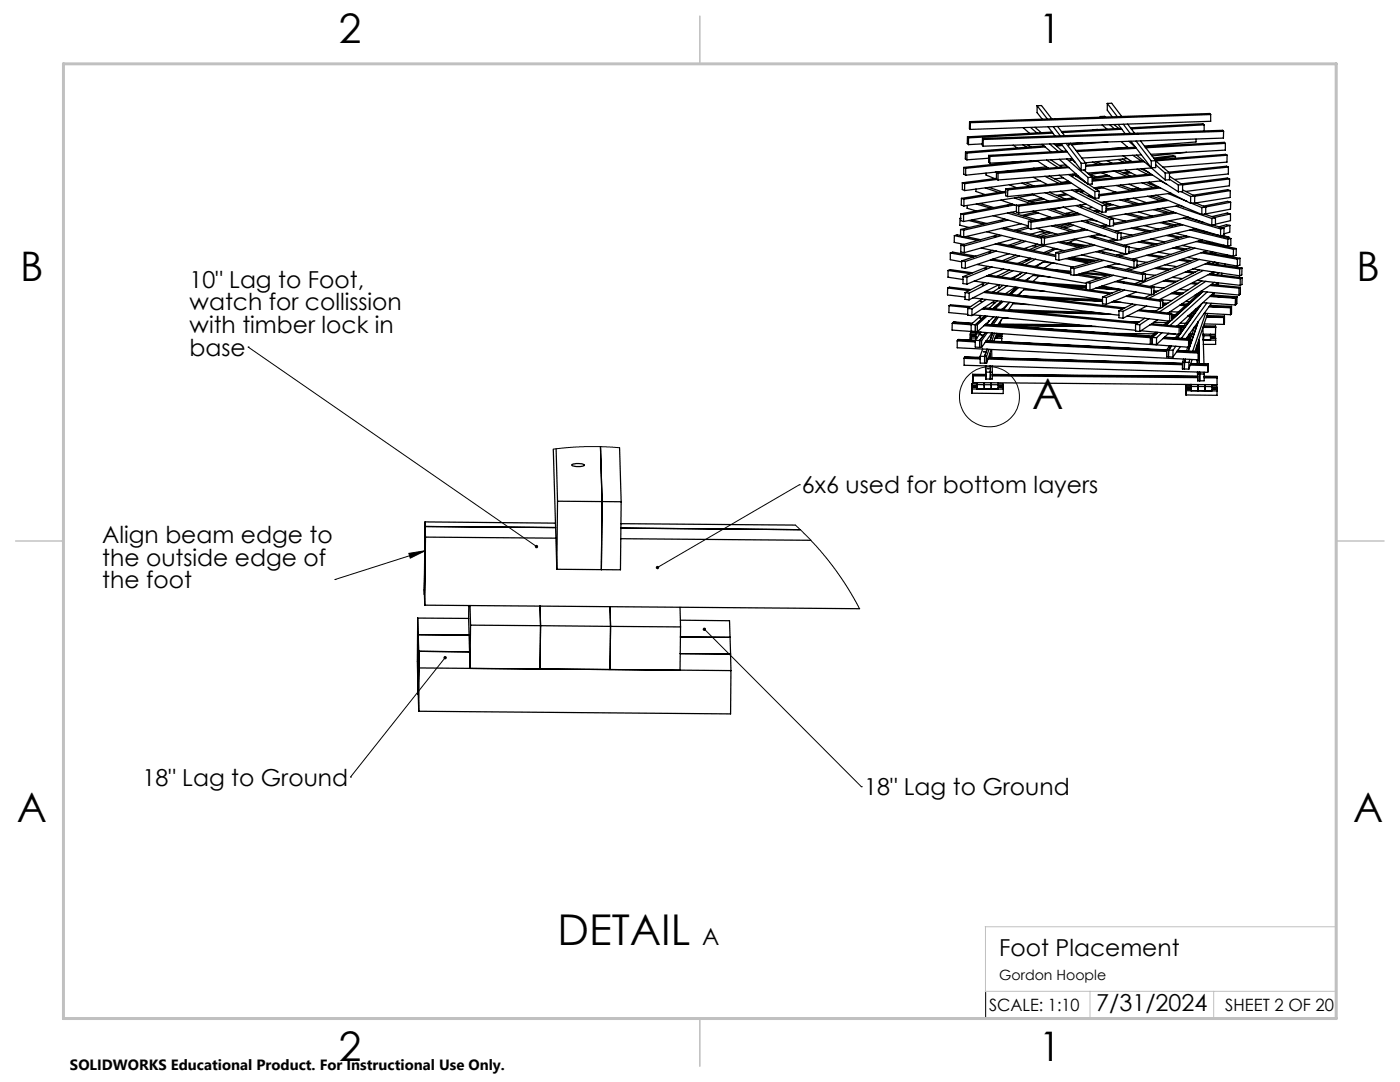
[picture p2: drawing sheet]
<svg xmlns="http://www.w3.org/2000/svg" width="279mm" height="216mm" viewBox="0 0 279 216" stroke-linecap="round" stroke-linejoin="round" font-family="sans-serif">
<g fill="none" stroke="#000" stroke-width=".25">
<path d="M191.9 39.6l.5 .2M191.9 39.6l-.1 1.3 .6 .2M192.1 36.5l.4 .2M192.1 36.5v1.3l.4 .2M192.3 33.4l.4 .2M192.3 33.4v1.3l.4 .3M192.4 39.8v1.3M192.5 36.7v1.3M192.7 30.3l.3 .3M192.7 30.3v1.4l.3 .2M192.7 33.6v1.4M193 30.6v1.3"/>
<path d="M193.1 27.3l.2 .2M193.1 27.3l-.1 1.3 .3 .3M193.3 27.5v1.4M193.5 24.3l.1 .2M193.5 24.3v1.3l.1 .2M193.6 24.5v1.3M194.8 37.7v.5l1.7 .6M196 28.7l-2.7 .2M196.1 27.6l.1 .2M196.1 27.6l-.1 1.4 .2 .2M196.2 27.8v1.4M196.6 37.5l2.6 .9"/>
<path d="M196.8 34.5v.4l1.7 .7M197.3 31l.3 .2M197.3 31v1.3l.2 .3M197.3 31.6l-4.3 .3M197.4 37.4l2.6 .9M197.6 31.2l-.1 1.4M198.6 34.3l.3 .1M198.9 34.4l.3 .2M198.9 34.4v1.3l.3 .2M198.9 35.6l-6.8 .9M199 35.8l-6.5 .9M199.2 34.6v1.3"/>
<path d="M199.5 34.3h.1M199.7 39.9l3.1 1.1M200.4 32.4l.3 .2M200.7 37.7l.4 .2M200.7 37.7v1.4l.4 .1M200.7 38.4l-8.3 1.4M200.7 38.2l-8.8 1.4M201.1 37.9v1.3M201.4 36.9l1.5 .6M202.2 29l.8 .5M202.5 39.5l3.1 1.1M202.8 32.3h.1"/>
<path d="M203.2 39.4l3.2 1.1M203.3 33.9l.2 .1M203.7 32.2h.1M203.9 32.2l-11.6 1.2M203.9 36.5l1.6 .7M204.2 28.9l.7 .5M204.2 25.5l1.3 1.1M204.7 36.4l1.6 .7M205.1 28.9l.6 .4M205.5 33.7l.3 .1M205.7 25.4l1.2 1.1M206 38.7l3.3 1.4"/>
<path d="M206.2 35.4l2.9 1.4M206.3 33.5l.4 .3M206.3 38.9l-13.9 2.2M206.6 25.4l1.2 1.1M206.9 32l2.3 1.5M207 21.1l2 2.6M207 21.1h.9l2 2.6M207 21.1v1.4l1 1.3M207 32.1l-14.3 1.5M207.2 29.3h.3zM207.6 36.1l-15.1 1.9M207.9 39.5l-2.7 .6"/>
<path d="M208 28.8l1.7 1.5M208.4 29.1l-15.7 1.2M208.4 39.8l-2.7 .5M208.5 35.2l2.8 1.4M208.6 29.3l-15.6 1.3M208.6 38.5l3.2 1.3M208.8 33.3l-16.1 1.7M208.8 26.5h.3zM208.8 31.9l2.3 1.5M209.2 25.3l1.3 1.8M209.4 35.1l2.7 1.4M209.5 28.7l1.7 1.5"/>
<path d="M209.7 38.3l-.3 .1 3.2 1.3M209.7 31.9l2.2 1.4M210 26.4l-16.9 .9M210.1 26.6l-16.8 .9M210.2 25.3l1.4 1.8M210.4 28.7l1.7 1.5M210.4 23.8h.3zM211.1 25.2l1.3 1.9M211.4 35l7.1 4.6M211.4 31.8l5.7 5M211.7 38.1l8.3 4.3M211.7 28.6l4.1 5.3"/>
<path d="M211.9 28.8l-1.3 .1M212 29l-1.1 .1M212.2 35.5l-1.7 .2M212.7 38.7l-1.8 .3M212.7 32.9l-1.2 .1M212.8 28.6l3 4M212.9 30.1l-15.6 .9M212.9 31.7l4.2 3.7M213 27.1l.3 .1zM213 30.3l-15.4 .9M213 38.8l-1.7 .4M213.1 33.3l-14.2 1.1"/>
<path d="M213.3 28.9h.2zM213.3 34.8l5.2 3.4M213.3 36.2l-1.5 .2M213.3 33.4l-14.1 1.2M213.5 31.9l.3 .1zM213.5 36.4l-12.8 1.3M213.6 28.6l3.1 4M213.7 31.7l.9 .7M213.9 36.6l-12.8 1.3M213.9 37.9l6.1 3.1M213.9 35l.3 .1zM214 31.6l-16.5 1"/>
<path d="M214.1 34.7l2.8 1.8M214.3 39.5l-11.5 1.5M214.7 39.7l-11.4 1.4M214.7 38.2l.3-.1zM214.7 37.9l6.1 3M214.7 34.7l-15.5 1.2M215.2 35.1h-.5M215.7 37.7l-14.6 1.5M215.8 32.6v1.3M215.9 35.7l-.2 .1M216 28.5l-2.3 .2M216.1 38l-.8 .1"/>
<path d="M216.2 36.1h.1M216.2 35.9l-.2 .1M216.3 33.9l1.7 1.4M216.4 38.2l-.7 .1M216.5 36.3h.1M216.7 32.6h-.9M216.7 32.6l-.1 1.3h-.8M217.1 35.4v1.4M217.2 36.8l2.2 1.4M217.4 34.8l1.4 .5M217.7 39.1h-.5M218 35.3l-.9 .1"/>
<path d="M218 35.3v1.4l-.9 .1M218 39.2l-.4 .1M218 35.3l.1 .1M218 32.3l1 .5M218.2 25.9h.1M218.5 38.2v1.4M218.8 32.3l1.1 .4M219.1 25.9h-.9M219.4 38.2h-.9M219.4 38.2l-.1 1.3-.8 .1M219.4 37.4l-1 .1M219.6 23.2v.2"/>
<path d="M219.6 23.2l.1 .2M219.6 23.2h.9l.1 .2M219.7 37.3l3.1 1.1M219.9 34.5l2.3 1M220 24.9l.9 .9M220.2 37.5l-1.5 .2M220.9 32.1l1 .5M221 20.6l2 2.7M221 20.6h.9l2 2.6M221 20.6v1.4l1 1.3M221 35l-3 .4M221.1 28.3l-7.2 .6"/>
<path d="M221.4 35.1l-3.4 .6M221.5 24.9l.9 .8M221.9 29.6h.1M222.4 24.9l.8 .7M222.4 34.1l2.5 1.1M222.7 38.3l-.6 .2M222.7 37l3 1M223.1 34l2.6 1.1M223.2 24.8l1.3 1.9M223.2 31.8l1.1 .6M223.4 34l-6.1 .8M223.5 39.9l3.1 .9"/>
<path d="M223.6 36.9l2.8 1M223.7 25.6l-11.9 .6M223.7 29.5h.1M223.8 28.3l1.3 1.2M223.9 25.8l-11.9 .7M224 31.7l1.1 .6M224.1 31.1l1.8 1.1M224.2 24.8l1.4 1.8M224.3 39.8l3.1 .9M224.4 23.3l.2 .1zM224.6 29.4l.1 .1M224.6 33.9l2.1 1.1"/>
<path d="M224.9 31.6l-8.3 .9M225 24.8l1.4 1.8M225.1 29.4l-3.5 .3M225.3 28.2l1.3 1.2-11.9 .6M225.3 34.3l-1.3 .2M225.3 36.8l2.4 .9M225.6 39.6l-1.1 .3M225.7 34.5l-1.2 .1M225.7 28.2l4.1 5.3M225.7 32.1l-.8 .1M226.1 31l1.7 1.1M226.2 39.5l2.6 .9"/>
<path d="M226.7 28.2l3.1 3.9M226.8 29.6l-11.9 .6M226.8 30.9l5.8 5M226.9 33.8l2.1 1M227 26.6l.2 .1zM227.1 37.5l-1.2 .2M227.6 28.1l3 4M227.8 33.7l1.5 .7M227.8 30.9l-11.9 .6M227.9 36.5l2.3 .9M228.1 33.7l7.1 4.6M228.1 32.1l-11.4 .9"/>
<path d="M228.2 33.8h-.2M228.4 32.3l-11.8 .9M228.4 34h.2M228.6 29.4h.2h-.2M228.7 36.4l2.3 .9M229 39.2l2.5 .8M229.3 36.3l8.3 4.3M229.4 36.4v.3M229.7 34.7l-11.7 1.2M229.8 32.1v1.4M229.8 33.5l-12.8 1M229.8 39.1l2.4 .8"/>
<path d="M230 34.9l-12 1.3M230.6 32.1h-.8M230.6 32.1v1.3l-.8 .1M230.6 32.9l2 1.6M230.6 32.1l2.8 2.4M230.6 38.9l9.3 3.9M231.2 37.3l-11.9 1.5M231.6 36.1l1.2 .7M231.6 37.5l-12.3 1.6M231.8 36.1l-13.5 1.4M232.6 34.5v1.4M232.7 39.8l-11.9 1.9"/>
<path d="M233.2 38.6l3.7 1.6M233.4 34.5h-.8M233.4 34.5v1.4h-.8M233.4 35.8l1.8 1.1M233.4 35.2l2.6 1.7M233.7 38.6l-14 1.8M234.6 31.2l-4.2 .5M234.6 31.2v.4M234.6 31.2l-.5-.2-3.9 .5M235.2 36.9v1.4M235.7 38.2l1.9 1M236 36.9h-.8"/>
<path d="M236 36.9v1.3l-.8 .1M236 37.9l2.4 1.2M236.7 30.4h.1M236.7 30.4l-6.8 .7M237.6 39.2v1.4M238.4 39.1l-.8 .1M238.4 39.1v1.4l-.8 .1M238.7 27.8v.5l-10.3 .8M240.3 24.9l-.2-.2-14.5 .8M240.3 24.9l-14.5 .8M240.3 24.9v1.2M241.6 22.9l-.2-.3-47.9 1.7"/>
<path d="M241.6 22.9l-48 1.6M241.6 22.9v1.3l-48 1.6M244.2 26.2l-48 1.6M244.2 26.2v1.4l-48 1.6M244.2 26.2l-.2-.2-47.9 1.6M244.5 28.6l-.2-.2-15.8 .9M244.5 28.6l-15.8 .9M244.5 28.6v1.4l-14.8 .8M244.9 31l-14.3 1.1M244.9 31v1.3l-12.8 1M244.9 31l-.3-.2-14.1 1.1M245.1 33.3l-11.7 1.3"/>
<path d="M245.1 33.3v1.4l-10.7 1.1M245.1 33.3l-.3-.1-11.6 1.2M245.4 35.7l-9.4 1.2M245.4 35.7v1.4l-8.8 1.1M245.4 35.7l-.5-.2-9.1 1.2M245.5 38l-7.1 1.2M245.5 38v1.4l-6.9 1.1M245.5 38l-.5-.1-6.9 1M189.1 57.5l4.3 .5M189.1 57.5l.4-.2 4.2 .5M189.1 57.5v1.3l3.5 .5M189.2 54v1.3l3 .5"/>
<path d="M189.2 54l4.5 .6M189.2 54l.5-.2 4.4 .6M189.7 50.5l4.6 .8M189.7 50.5l.4-.2 4.7 .8M189.7 50.5v1.3l2.2 .4M190.5 47l4.7 1M190.5 47l-.1 1.4 1.9 .4M191.6 43.6v1.3l1.8 .5M191.6 43.6h.1M191.7 45.8l.6 .1M191.7 45.8v1.3l.6 .2M191.7 47l-.7-.2-.5 .2"/>
<path d="M191.7 42.7l.6 .1M191.7 42.7v1.3l.6 .2M191.7 43.5l-.1 .1M191.8 48.9l.6 .2M191.8 48.9l-.1 1.4 .7 .1M191.9 52.1l.8 .1M191.9 52.1v1.3l.8 .2M192.2 55.2l.8 .1M192.2 55.2v1.4l.8 .1M192.3 42.8v1.4M192.3 45.9v1.4M192.4 49.1v1.3"/>
<path d="M192.6 58.4v1.3l.8 .1M192.6 58.4l.8 .1M192.7 52.2v1.4M192.7 47.2l3 .6M193 55.3v1.4M193 41v.6l1.8 .5M193.3 44l3 .7M193.4 58.5v1.3M194 43.9l2.9 .7M194.2 59.4l29.1 3.5M194.4 56.1l25.6 3.7M194.8 40.7l2.9 .8"/>
<path d="M195 52.8l21.8 3.8M195.5 40.6l2.8 .8M195.8 49.5l18.4 3.8M196 56.8l.3 .1zM196 59.7l-2.9 1.9M196.3 58.3l27.8 3.3M196.5 58.2l.2 .1-.2-.1M196.5 56.4l-3.9 2M196.6 53.6h.2zM196.7 58.1l27.8 3.4M196.8 59.8l-2.8 1.8M196.9 55.1l24.6 3.6"/>
<path d="M196.9 46.2l15.5 3.8M197.2 55h.1h-.2M197.2 53.2l-5 2M197.3 54.9l19.5 2.8M197.3 56.5l-3.9 2M197.4 50.3l.3 .1zM197.7 51.9l16 2.7M198 51.8h-.2M198 53.3l-5 2M198.2 51.7l15.5 2.7M198.2 50l-6.3 2.1M198.2 43l7 2.1"/>
<path d="M198.4 47.2h.3zM198.6 60l-4.6 3M198.6 48.7l12.1 2.5M198.9 50.1l-6.2 2.1M199 48.6h-.2M199.2 48.5l11.5 2.4M199.3 46.8l-7.5 2.1M199.4 57.5h.1M199.4 57.5v-.7l-6 3M199.7 44.1h.2zM199.8 45.6l8.1 2M200 47l-7.6 2.1"/>
<path d="M200.2 56.9l-2.1 1.4M200.3 53.7l-7.3 3M200.4 45.4l7.6 1.9M200.6 43.7l-8.9 2.1M201 41h.2zM201 57l-2.1 1.4M201 42.5l5.3 1.5M201.2 43.9l-8.9 2M201.3 53.9h.1M201.4 50.6l-8.7 3M201.4 53.9l-2.4 1.2M201.7 42.4l5.3 1.5"/>
<path d="M202 40.7l-10.3 2M202.2 54l-2.5 1.2M202.5 40.9l-10.2 1.9M202.5 47.6l-10.1 2.8M202.6 57.3l-2 1.3M202.7 50.9l-2.7 1.1M202.8 41l.5 .1M202.8 41v1.3l.5 .2M202.8 42.2l-10.5 2M203 57.3l-1.6 1.4M203.3 41.1v1.4M203.3 57.4l-1.5 1.3"/>
<path d="M203.4 51l-2.6 1.1M203.4 54.7h.1M203.8 44.7l-11.5 2.6M203.8 54.5l-1.6 1.1M203.8 58.2l-.5 .7M204.1 48l-2.9 1M204.2 54.4l-2.4 1.2M204.3 57.8l4.3 .3M204.3 59.1l15.7 .7M204.6 57.6l-1.5 1.3M204.7 48.2l-2.8 .9M204.8 51.9h.5"/>
<path d="M204.9 54.5l-1.9 1.2M205.2 44.2l.6 .1M205.2 44.2v1.3l.5 .2M205.2 45.5l-2.1 .6M205.2 45.2l-2.7 .7M205.4 55.5l-.6 .5M205.6 51.5l-2.5 1.1M205.8 44.3l-.1 1.4M206 51.6l-2.2 1.1M206.1 49l.9 .2M206.2 42.1l3.7 1.3M206.2 55l3.3 .3"/>
<path d="M206.5 54.8l-1.9 1.2M206.7 42.3l-2.9 .7M206.7 51.7l-2.2 1.1M206.8 45.5l4.2 1.2M207.1 48.7l-2.7 .9M207.2 42.5l-2.8 .6M207.3 55.1l-1.2 1.1M207.4 59.4l12.6 .6M207.5 46.2l1.2 .2M207.6 56.4l9.2 .6M207.7 48.9l-2.3 .9M207.9 47.3l.6 .2"/>
<path d="M207.9 47.3v1.4l.5 .2M208.1 52.4l-1.3 .8M208.2 52.3l2.7 .3M208.4 46l-2.7 .7M208.4 49l-2.3 1M208.5 47.5l-.1 1.4M208.6 52.1l-2.1 1.1M208.8 59.6l11.2 .5M209 41.8l3.7 1.2M209.1 43.4l.3 .1M209.3 46.2l-2.4 .8M209.6 43.3l-2.4 .6"/>
<path d="M209.8 41.7l3.6 1.2M209.9 45l3.9 1.2M209.9 46.4l-2.3 .8M209.9 52.5l-1.5 1M210 53.8l3.7 .3M210.1 49.7l1.5 .1M210.2 41.8l2-.5 9.2 3.9M210.4 49.6l-2.1 .8M210.6 44.9l3.9 1.2M210.6 56.8l6.2 .5M210.7 50.4l.6 .2M210.7 50.4v1.4l.6 .1"/>
<path d="M210.7 49.7l-1.7 .9M211.1 48.3l4.2 1.1M211.3 50.6v1.3M211.8 48.2l4.1 1M211.9 57l4.9 .4M212.7 51.6l4.4 .9M212.8 42.6l1.1 .2M212.8 54.3h.9M213.1 44.6l9.9 3.3M213.1 48.4l3.8 .6M213.4 51.5l4.2 .9M213.4 44.6l-2 .6"/>
<path d="M213.7 53.4l.6 .2M213.7 53.4v1.4l.6 .2M213.7 48.2v.3M213.8 44.8l-1.8 .6M213.8 51.4l5.2 .6M214.1 51.6l4.3 .5M214.3 44.9l-1.7 .6M214.3 47.7l10.3 3M214.3 42.2l-1.7 .4M214.3 53.6v1.4M214.6 48.9l1.7 .2M214.7 47.8l-1.7 .7"/>
<path d="M214.7 41l6.8 2.8M214.7 54.9l4.4 .7M215 42.5l-1.3 .3M215.2 42.6l-10 1.6M215.3 54.7l4.3 .7M215.5 40.9l6.7 2.8M215.7 41.2l.2 .1zM215.7 42.8l-9.9 1.5M215.8 44.1l7.2 2.5M215.8 54.5l5.1 .5M215.9 50.9l10.4 2.5M216.3 45.6l-.6 .2"/>
<path d="M216.4 54.4l5 .5M216.5 45.7l-8.6 1.6M216.6 44l7.1 2.5M216.8 40.7l-13.5 1.8M216.8 57.7l.7 .2M216.8 56.4l.7 .1M216.8 56.4v1.3M216.9 44.3l.2 .1zM217 45.9l-8.5 1.6M217.2 47.2l7.4 2.1M217.5 56.5v1.4M217.6 43.9l1.3 .2"/>
<path d="M217.6 57.9l4.3 .6M217.7 54l10.3 2.1M217.9 47.1l7.4 2.1M217.9 48.8l-7.2 1.6M218 41.4l-.9 .2M218.1 43.7l-12.4 2M218.4 47.4h.3zM218.5 48.9l-7.2 1.7M218.6 57.5l4.8 .4M218.8 50.2l7.5 1.9M218.9 57.4l4.8 .4M218.9 46.8l1.9 .4"/>
<path d="M219.1 42l-.8 .1M219.4 50.1l7.5 1.8M219.4 57.3l2.3 .1M219.5 46.7l-11.1 2.2M219.5 42.2l-.7 .1M219.6 51.8l-5.9 1.6M219.9 57.1l9.9 1.7M220 41v1.4M220 59.3l.8 .1M220 59.3v1.3l.8 .1M220.1 50.4h.2zM220.3 40.3l3.3 1"/>
<path d="M220.3 52l-6 1.6M220.6 53.2l7.4 1.6M220.6 49.8l1.8 .2M220.7 44.9l-1 .1M220.8 40.9l-.8 .1M220.8 40.9l-.1 1.4-.7 .1M220.8 41.5l.5 .1M220.8 59.4v1.3M221.1 49.7l-9.8 2.2M221.1 53.1l7.5 1.5M221.2 43.3l3.4 .8M221.2 45l-1 .3"/>
<path d="M221.3 40.6l-.8 .2M221.5 43.8l-.1 1.4M221.5 40.7l-.8 .2M221.5 54.8l-4.7 1.6M222 53.4h.3zM222.1 40.9l-1.3 .3M222.2 43.7l-.7 .1M222.2 43.7v1.3l-.8 .2M222.2 44.5l.2 .1M222.2 54.9l-4.7 1.6M222.4 47.7l-1.2 .3M222.5 56.2l7.3 1.3"/>
<path d="M222.7 52.6l.8 .1M222.8 52.6l-8.5 2.4M222.9 47.9l-1.1 .3M223 46.6v1.3M223 56l7.3 1.3M223.5 41.2v.1M223.7 57.7l-3.7 1.6M223.7 46.5l-.7 .1M223.7 46.5v1.3l-.7 .1M223.7 46.5l2.2 .4M224.1 56.4l.3-.1zM224.1 50.6l-1.3 .3"/>
<path d="M224.4 57.9l-3.6 1.5M224.5 42.7l3.3 .8M224.6 49.3v1.4M224.7 59.1l6.9 1M224.8 55.5l-7.3 2.4M225.1 58.9l7 1M225.2 42.6l3.2 .8M225.3 50.6l-.7 .1M225.3 50.6l-1.9 .5M225.3 50.2h.1M225.3 49.2l-.7 .1M225.3 49.2v1.4"/>
<path d="M225.3 49.3l2 .4M225.7 45.5l3.3 .7M225.9 53.3l-1.3 .5M226.3 52.1v1.3M226.4 59.3h.3zM226.4 45.4l3.2 .7M226.7 58.3l-5.9 2.4M226.9 52.9l.2 .1M226.9 51.9l-.6 .2M226.9 51.9v1.4l-.6 .1M226.9 52.1l2 .3M227.2 48.3l3.1 .5"/>
<path d="M227.2 42.3l2.7 .8M227.8 48.1l3.1 .6M227.8 56.1l-1.4 .5M228 54.8v1.3M228.4 45l2.7 .7M228.6 55.7h.1M228.6 54.6l-.6 .2M228.6 54.6v1.4l-.6 .1M228.6 54.7l2 .2M228.6 55.5l.5 .1M228.7 50.9l3 .5M229.3 50.8l2.9 .4"/>
<path d="M229.7 47.7l2.7 .6M229.7 58.8l-1.2 .6M229.8 57.5v1.3M229.9 57.2l2.4 .3M230.2 41.8l2.6 .7M230.3 57.3l-.5 .2M230.3 57.3v1.4l-.5 .1M230.3 58.2l.4 .1M230.3 58l.8 .1M230.3 58.3h.2M230.4 53.6l2.8 .3M230.9 53.4l2.7 .3"/>
<path d="M231 41.7l2.4 .7M231.1 50.3l2.5 .5M231.4 59.8l2.5 .2M231.5 44.4l2.5 .6M232 41.6l9.8 3.3M232.1 59.9l-.5 .2M232.1 59.9l-.1 1.4-.4 .2M232.2 44.3l2.4 .6M232.2 56.1l2.4 .2M232.5 52.8l2.3 .4M232.6 55.9l2.3 .2M232.8 47l2.4 .5"/>
<path d="M233.2 40l-12.5 2M233.3 44.1l10.3 3M233.4 46.8l2.4 .5M233.7 58.6l2.1 .1M233.9 58.5l2 .2M234 55.4l2 .2M234.1 49.5l2.2 .4M234.1 42.3l-11.9 2.3M234.3 58.3l1.9 .2M234.6 46.6l10.4 2.5M234.6 49.3l2.2 .4M234.7 42.5l-12.5 2.4"/>
<path d="M234.7 41.1l7.2 2.5M235.3 51.9l2 .3M235.4 57.7l1.6 .2M235.4 41l.8 .3M235.5 44.7l-11.8 2.7M235.5 41l-14.3 2.3M235.8 51.8l1.9 .2M235.9 49l10.2 2.1M236 44.9l-12.3 2.8M236.1 43.5l7.5 2.2M236.5 54.3l1.7 .2M236.7 47.1l-11.4 3.1"/>
<path d="M236.8 43.4l3.5 1M237 54.1l1.5 .2M237 51.4l9.9 1.7M237.2 43.3l-14.5 2.8M237.3 47.2l-12 3.4M237.5 45.9l7.5 1.8M237.6 56.6l1.2 .1M237.7 40.5l2.2 .9M237.8 49.4l-10.9 3.6M238 56.4l1.1 .1M238.1 53.7l9.3 1.3M238.1 45.8l7.5 1.8"/>
<path d="M238.4 40.4l2.2 .9M238.5 49.5l-13.2 4.4M238.5 58.9h.3M238.6 58.8l.3 .1M238.7 45.6l-14.3 3.3M238.7 48.2l7.5 1.5M238.7 51.6l-10.1 4.2M238.9 43.9l-.2 .1M238.9 58.6l.2 .1M238.9 56l8.6 .9M239.3 48l7.4 1.6M239.4 53.9l-9.1 4.6"/>
<path d="M239.4 44.1h-.1M239.4 51.8l-12.2 5M239.6 58.1l7.7 .8M239.7 50.4l7.2 1.3M239.7 58.1l-5.9 5.4M239.9 41.4v1.4M239.9 56.1l-7.9 5.1M239.9 47.9l-13.8 3.8M240.1 58.2l-6.3 5.7M240.1 54l-10.9 5.5M240.2 50.3l7.3 1.2M240.2 46.1l-.3 .1"/>
<path d="M240.5 42.7l2.1 .8M240.5 52.7l6.9 1M240.6 41.3l-.7 .1M240.6 41.3v1.4M240.6 42.7l-.7 .1M240.7 56.1l-9.3 6.2M240.8 46.2l-.3 .2M240.9 58.3l-7.4 6.6M240.9 50l-13.1 4.4M240.9 52.5l7 1M241.1 54.8l6.4 .8M241.3 48.2l-.5 .2"/>
<path d="M241.4 59.2l5.2 .3M241.5 54.6l6.4 .8M241.5 57l5.8 .5M241.5 59.1l5.1 .3M241.7 52.2l-12.2 4.9M241.8 56.8l5.7 .5M241.8 58.8l5.1 .4M241.9 43.6l-.1 1.3M242 48.4l-.5 .1M242 44.9l2.3 .6M242 50.3l-.6 .2M242.1 58.5l.1 .1"/>
<path d="M242.2 54.3l-10.9 5.5M242.2 58.6l-.2 .3M242.2 58.6v.3M242.3 58.4l-7.5 6.7M242.4 56.3l-9.3 6.2M242.5 52.3l-.7 .3M242.5 54.3l-.6 .4M242.6 43.5v1.3l-.8 .1M242.6 43.5l-.7 .1M242.7 50.4l-.5 .2M243 56.4l-.5 .4M243.1 56.4v.5"/>
<path d="M243.2 47h-.1M243.2 52.4l-.6 .3M243.3 54.4l-.6 .4M243.6 45.7v1.4M243.8 54.5v.4M244.2 47.2l.3-.1 .7 .2M244.3 45.5l-.7 .2M244.3 45.5v1.4l-.7 .2M244.3 48.9l-.3 .1M244.4 52.6v.4M244.9 50.8l-.4 .2M245 47.7v1.4"/>
<path d="M245.2 47.3l-.4 .1M245.2 47.3v.2M245.5 45l-.1 1.3-1.1 .4M245.5 45l-1.7 .4M245.5 45l-.7-.2-1.6 .5M245.6 42.7l-.7-.2-3 .7M245.6 42.7l-3.2 .7M245.6 42.7v1.3l-3 .7M245.6 40.4l-.6-.2-4.8 .9M245.6 40.4l-5 .9M245.6 40.4v1.3l-5 1M245.6 47.6l-.6 .1"/>
<path d="M245.6 47.6v1.4l-.6 .1M246.2 49.7l-.1 1.4M246.6 59.5l-.1 1.4M246.6 59.4v1.4M246.6 59.4v.1M246.7 49.6l-.5 .1M246.7 49.6v1.3l-.6 .2M246.9 59.2l-.3 .2M246.9 59.2l-.1 1.4-.2 .2M246.9 51.7v1.4M247.3 57.5v1.4M247.4 53.7v1.3"/>
<path d="M247.5 51.5l-.6 .2M247.5 51.5l-.1 1.4-.5 .2M247.5 55.6v1.3M247.5 57.3l-.2 .2M247.5 57.3v1.4l-.2 .2M247.9 53.5l-.5 .2M247.9 53.5l-.1 1.4-.4 .1M247.9 55.4l-.4 .2M247.9 55.4v1.4l-.4 .1M189.4 61l4 .4M189.4 61l.3-.2 4 .4M189.4 61v1.4l3.7 .3"/>
<path d="M190 64.5v1.4l47.2 3.4M190 64.5l3.8 .3M190.3 64.3l-.3 .2M190.3 64.3l3.7 .3M190.3 64.3l3.8 .2M191 68l3.6 .2M191 68v1.4l48.1 2.4M191.2 67.8l-.2 .2M191.2 67.8l3.4 .2M191.2 67.8v-.1l3.5 .2M192.4 71.5v1.4l48.6 1.4M192.4 71.5l3.2 .1"/>
<path d="M192.5 71.3l-.1 .2M192.5 71.3l3.1 .1M192.5 71.3h3.1M193.1 61.6h.9M193.1 61.6v1.3l.9 .1M193.7 67.5h1.2M193.7 67.1v.8M193.7 67.1h1M193.8 64.7l.9 .1M193.8 64.7v1.4h.9M193.8 66.1v.2h2l-1.2 1.6M194 76.6h1"/>
<path d="M194 76.6v.3M194 76.6v1.2M194 76.9v1.6h6.2v-.9M194 77.6h6.2M194 77.3h1M194 76.9h1M194 61.6v1.4M194.1 74.7v1.6M194.1 74.7v.3h2.6M194.1 74.7h2.6M194.2 62.8l32.4 3.1M194.6 67.9h.9"/>
<path d="M194.6 67.9v1.4h.9M194.7 64.8v1.3M194.7 64.8h.4M194.7 66.1l.4 .1M194.7 66.5h-1v1.4v-.8M194.7 66.8h-1v.3M194.7 66.3v.2M194.7 66.6h.9M194.7 66.3v1.2v-1M195 76.6v1M195 76.3v.3M195 77.6h1.4"/>
<path d="M195 76.7l4.2 .1M195 76.3v1.3M195.1 64.8v1.4M195.5 67.9v1.4M195.5 67.9l.4 .1M195.5 69.3h.4M195.5 63.5h.3zM195.6 71.1h.9M195.6 71.1v1.4h.9M195.7 60.1h.2zM195.7 62.9v.2M195.8 66.8h.2z"/>
<path d="M195.8 63l-2 1.7M195.9 68v1.3M196 61.6l30.9 3M196.1 69.6l-.5 1.5M196.2 61.6h.3zM196.3 70.2h.2zM196.3 61.4l30.9 2.9M196.4 65l33.2 2.4M196.4 76.4v1.2M196.4 77.6h1.4M196.5 64.9h.1M196.5 71.1v1.4"/>
<path d="M196.5 71.1h.4M196.5 72.5h.4M196.6 64.8l33.1 2.4M196.6 63l-1.9 1.8M196.6 68.3l36.2 1.8M196.7 64.7l33.1 2.4M196.7 66.4l-1.2 1.5M196.7 73v2.6M196.7 68.2h.1h-.1M196.7 74.8h-2.6v1.5M196.7 68.1l36.1 1.8M196.7 73l.1 1.3"/>
<path d="M196.8 74.3h.9M196.8 74.3l-.1 1.3M196.8 68l36 1.8M196.9 71.1v1.4M197 63.1l-1.9 1.7M197 69.7l-.5 1.4M197 66.4l-1.1 1.6M197.1 73.5l.2 .1zM197.2 71.6l38.8 1.2M197.2 71.5h.1l-.1 .1M197.2 71.4l38.8 1.2M197.3 71.4l38.7 1.1"/>
<path d="M197.3 64.1h.1M197.4 69.7l-.5 1.4M197.4 64l-.4 .7M197.6 70.5v.9M197.6 73l.1 1.3M197.7 74.3l-.1 1.3M197.7 74.3h.3M197.8 76.4v1.2M197.8 69.7l-.9 2.8M197.9 60.4h.7M197.9 69.7v1.7M197.9 66.5l-2 2.8"/>
<path d="M198 75l41 .4M198 74.8l41 .3M198 73v1.3M198 74.7l41 .4M198 74.3v1.3h-1.3M198.1 66.5l-.5 1.6M198.3 63.2l-3.2 3M198.5 66.5l-.6 1.6M198.9 66.6h.1M198.9 63.3l-1.1 1.5M198.9 66.5l-.5 1.6M198.9 66.5v1h-.3h1.3"/>
<path d="M198.9 67.2h1M198.9 66.9h1M199 60l-1.6 1.5M199.2 77.3h1M199.2 77h1M199.2 76.7h1v.6M199.2 76.4v1.2h-1.4M199.2 63.3l-1 1.5M199.5 64.7l15.8 .1M199.8 63.9l-.3 1 18.2 .2M199.8 60.1l-1.6 1.5M199.9 66.6v1.6"/>
<path d="M200 61.7v.1M200.1 63.4l1.1 .1M200.2 63.4l-1.1 1.5M200.2 77.3v.3M200.2 60.1l-1.6 1.5M200.9 65l17.9 .2M201.1 60.7l-.8 1.1M201.3 61.8l17.1 .5M201.5 60.3l-1.6 1.5M202.1 60.6l3.3 .2M202.3 60.4l-1.1 1.5M203.3 62.1l17.4 .5"/>
<path d="M204.6 62.2l17.2 .5M221.9 60.3h1.8M222.1 60.1l.7 .1M222.2 60.1l9.4 1.4M222.3 66.5l8.1 .1M223.3 62l.8 .1M223.3 62v1.4l.8 .1M224.1 62.1v1.4M224.9 63.1l8.5 1M225.4 64.2h2M226 60.7l-2.7 1.3M226.6 64.7l.9 .1"/>
<path d="M226.6 64.7v1.4h.9M226.8 60.8l-2.7 1.3M227 62l6.5 .8M227.4 61.8l6.4 .7M227.5 64.8v1.3M227.7 66l7.6 .7M228.5 63.5l-1.9 1.2M228.6 61.9l2.1 .2M228.8 61.1l-4.7 2.4M228.9 62.1h.3zM229.3 63.6l-1.8 1.2M229.5 64.8l5.8 .5"/>
<path d="M229.6 67.3v1.4h.3M229.6 67.3h.3M229.8 64.6l5.8 .6M229.9 67.3l.9 .1M229.9 68.7l.9 .1M229.9 67.3v1.4M230.3 64.3l2.5 .1M230.7 66.3l-1.1 1M230.8 67.4v1.4M231 63.8l-3.5 2.3M231.1 66.3l-1.2 1M231.4 64.9h.3z"/>
<path d="M231.6 61.5l-1.1 .7M231.6 60.1v1.4M231.9 66.4l-1.1 1M232.1 60.7h.7M232.1 60.5h1M232.1 60.7l.5 .1M232.1 67.6l5.1 .3M232.3 67.3l5.2 .4M232.4 67.3l5.2 .3M232.8 69.8v1.4h.4M232.8 69.8h.4M233.2 64.1l-.9 .7"/>
<path d="M233.2 66.6h1.3M233.2 71.2l.9 .1M233.2 69.8l.9 .1M233.2 69.8v1.4M233.3 66.5l-2.5 2.3M233.4 69l-.6 .8M233.5 62.8l-.1 1.3M233.5 62.2l1.7 .1M233.6 64l-.9 .9M233.8 69l-.6 .8M233.8 62.5l-.3 .3M233.8 62.5v1.4l-.4 .2"/>
<path d="M233.8 63h.6M233.8 63.1h.4M233.8 62.8h.8M234.1 69.9v1.4M234.2 67.6h.2zM234.7 69.1l-.6 .8M234.8 70.2l4.3 .2M234.9 70l4.4 .2M235 65h1.3M235 69.9l4.3 .3M235.1 66.7l-.5 .7M235.3 65.3v1.4"/>
<path d="M235.4 60.9l1.2 .1M235.5 64.5h1.1M235.5 60.9h1.2M235.6 69.1l-1.5 2.2M235.6 66.5l-.7 1M235.6 65.2l-.3 .1M235.6 65.2v1.3M235.6 66.5l-.3 .2M235.6 65.2h.5M235.6 65.3h.5M235.9 60.6l1 .1M236 72.3h.4"/>
<path d="M236 72.3v1.3h.4M236.2 71.6l-.2 .7M236.4 73.6l.8 .1M236.4 72.3h.9M236.4 72.3v1.3M236.6 71.7l-.2 .6M236.6 60.1l.9 .1M236.6 78.5l.1 .3M236.7 77.6l-.1 .9M236.7 77.6v1.2M236.7 78h6.2M236.7 77.6h1"/>
<path d="M236.8 67.5h.6M236.9 70.2h.2zM237 67.2h.4M237 63.1l.6 .1M237 69.3l-.2 .7M237.1 63.1h.6M237.2 67.9v1.4M237.2 66.8h.1M237.3 72.3l-.1 1.4M237.3 62.9h.5M237.3 66.8l.1-.2v.4M237.3 66.8l.1 .8v-.6"/>
<path d="M237.3 66.6l.6 .1M237.4 67h.4M237.5 67.7l-.3 .2M237.5 67.7l-.1 1.4M237.5 71.7l-.2 .6M237.5 69l-.4 1M237.5 72.8l3.5 .2M237.6 67.6l-.1 1.4-.3 .3M237.6 67.6l-.1 .1M237.6 72.6l3.5 .1-.1 1.6M237.6 72.5l3.5 .1M237.7 77.3h-1.1l.1 .3"/>
<path d="M237.7 76.7v1.3M237.7 78v-1h-1.1v1.5M237.7 78h1.4M237.7 77.1l4.2 .1M237.8 62.4h.4M237.9 71.8l-.7 1.9M238.3 65.3h.1M238.4 65.2h.1M238.4 65.2l-.9 2.5M238.8 61.6l-3.2 4.3M238.8 69l.1 1.1M238.9 68.9v1.2"/>
<path d="M238.9 71.8v.8M239 71.8v.8M239 74.2v1.8M239 74.6h1.3M239.1 76.7v1.3M239.1 78h1.4M239.1 70.4v1.4M239.1 64.2l-1.6 4.7M239.3 70.2l-.2 .2M239.3 70.2v1.4M239.3 71.6l-.2 .2M239.3 67.8v2.3"/>
<path d="M239.3 70.2h.1M239.3 70.9l.1 1.7M239.4 74.3v1.7M239.7 72.8h.2zM239.9 60.6l-4.3 5.9M240 60.4l6.5 .5M240.1 65.4l.2 7.2M240.1 67h1.5M240.1 65.3h2.5M240.1 65.2l2.5 .1M240.2 66.7v1.1M240.2 65l2.4 .1v.2"/>
<path d="M240.3 75.1h2.6v1.7l-48.8-.5M240.3 74.3v1.7h-1.3M240.3 62.5l5.3 .3M240.3 75.4h2.6M240.3 75.2h2.6M240.3 64.6l4 .1M240.5 76.7v1.3M240.6 62.5l-2.6 7.6M240.8 63.3h3.5M240.8 63.2l3.5 .1M240.8 60.5l-5 7M240.9 63l3.5 .1"/>
<path d="M241 73v1.3M241 62.5l-2.5 7.6M241.1 72.6v1.4M241.1 72.6l-.1 .4M241.3 61.2l4.3 .2M241.3 61.1l4.3 .2M241.5 60.9l4.3 .2M241.6 66.7v1.1h-1.5l2.5 .1M241.6 67.5h1M241.6 66.9h1v.3M241.6 67.2h1M241.8 60.5l-5.1 7.1"/>
<path d="M241.9 76.7v.5M241.9 77.7h1M241.9 77.3h1M241.9 77h1v.3M241.9 77.2v.8h-1.4M242.6 67.2v.3M242.6 67.5v1.2h-2.5M242.6 65.3v1.4h-2.5M242.9 77.3v1.6l-6.2-.1M244.3 63.3v1.4M244.4 63.1l-.1 .2M244.4 63.1l-.1 1.6"/>
<path d="M245.6 61.4v1.4M245.6 61.3v1.4M245.6 61.3v.1M245.6 62.7v.1M245.8 61.1l-.2 .2M245.8 61.1v1.4l-.2 .2M246.6 60.8l-.1 .1M110.4 89.6l.7 24M111 89.6l.3 10.4M114.1 92.7a2.75 2.75 0 0 1 2.5 .2 2.94 2.94 0 0 1-2.5-.1zM119.8 89.1l.4 11-.2 13.6M123.6 89.3l.4 10.8"/>
<path d="M84.7 118.6l.1 2.2M84.8 105.1l-.1 13.5M84.8 105.1l.1 2.1M84.8 105.1l26.1 .2M84.8 104.1v1M84.8 104.1l26 .3M84.8 104.1l-.1 14.5M84.9 107.2l-.1 13.6M84.9 107.2l26 .2M111.3 100l12.7 .1M111.3 100l-.2 13.6M123.9 107.5l37.9 .3"/>
<path d="M123.9 105.4l35.8 .3M123.9 104.5l34.8 .3M124 100.1l-.2 13.6-12.7-.1M83.4 135.3l.2 6.6M83.4 123.3l10.1 .1M83.4 123.3l.2 6.7M83.4 123.3v12M83.6 130l-.1 8.6M83.6 130v3.3M83.6 130l10.1 .1M83.6 133.3v8.6M83.6 133.3l62.3 .5"/>
<path d="M84.8 120.8l86.8 .7M93.5 123.4l.3 10 .1-8.7M93.6 120.8l-.1 2.6M93.6 126.7l-10.1-.1-.1 8.7M93.8 120.8l.1 3.9M93.9 124.7l14 .1M107.8 120.9l.1 3.9M107.9 124.8l-.1 8.7M107.9 124.8l13.9 .2M121.7 121l.1 4M121.8 125l-.1 8.6 14 .1 .1-8.6M121.8 125l14 .1"/>
<path d="M135.7 121.2l.1 3.9M135.7 130.4l10.1 .1M135.8 127.1l9.9 .1M135.8 123.8l9.8 .1 .2 6.6M145.8 130.5l.1 3.3M145.9 133.8l-.1 8.7-62.2-.6"/>
<circle cx="205.7" cy="32.1" r=".09"/>
</g>
<g fill="none" stroke="#000" stroke-width=".2">
<path d="M49.5 69.3h.1M49.5 69.3l57.6 39.7M123.6 89.3l-3.5-.2h-3.5l-6.2 .5M159.5 96.7h.1M159.5 96.7l-28.3 16.5M66.9 115.6h.1M81.6 110.4l3.3-.5-3 1.5zM84.9 109.9l-18 5.7M158.7 104.8l3.2 3 4.3 5.1 2.7 4 2.7 4.6M88.8 131.2l-18.8 23.8M140.6 125.6l31.3 31.4M70 155h.1"/>
<path d="M171.9 157h.1M196.7 198v5.4"/>
<circle cx="197.5" cy="79.2" r="6"/>
</g>
<path d="M266.7 153.3v49.9h-240M196.6 184.9h70.1M196.6 197.8h70.1M196.7 184.9v12.9M217.5 197.8v5.4M242.2 197.8v5.4" fill="none" stroke="#c0c0c0" stroke-width=".2"/>
<path d="M139.7 3.2v9.5M3.1 107.9h9.6M266.7 107.9h9.5M139.7 203.2v9.6" fill="none" stroke="#c0c0c0" stroke-width=".3"/>
<path d="M12.7 12.7h254v190.5h-254z" fill="none" stroke="#c0c0c0" stroke-width=".6"/>
<path d="M81.6 110.4l3.3-.5-3 1.5zM88.7 131a.34 .34 0 0 0-.2 .4 .34 .34 0 0 0 .6 .1 .34 .34 0 0 0-.1-.5l-.2 .2 .2-.2zM140.4 125.3l.2 .3-.3-.3a.34 .34 0 0 0 .2 .6 .34 .34 0 0 0 .4-.4 .34 .34 0 0 0-.5-.2zM106.8 108.9v.1a.33 .33 0 0 0 .1 .4 .33 .33 0 0 0 .5-.1l-.3-.3 .3 .3a.35 .35 0 0 0-.2-.5 .35 .35 0 0 0-.4 .1zM131 113l-.1 .4 .3-.2-.3 .2a.33 .33 0 0 0 .5 .1 .33 .33 0 0 0 .1-.4 .33 .33 0 0 0-.5-.1z" fill="#000"/>
<g font-size="8.5">
<text x="206" y="81.5">A</text>
<text x="111.3" y="188.6">DETAIL</text>
</g>
<g font-size="8.1">
<text x="67.6" y="8.5">2</text>
<text x="207.3" y="8.5">1</text>
<text x="4" y="56.2">B</text>
<text x="270.7" y="56.2">B</text>
<text x="3.3" y="164.1">A</text>
<text x="270" y="164.1">A</text>
<text x="67.6" y="211.7">2</text>
<text x="207.3" y="211.7">1</text>
</g>
<g font-size="4.7">
<text x="37.8" y="57.4">10&quot; Lag to Foot,</text>
<text x="37.8" y="61.9">watch for collission</text>
<text x="37.8" y="66.4">with timber lock in</text>
<text x="37.8" y="71">base</text>
<text x="160.1" y="98.5">6x6 used for bottom layers</text>
<text x="20.4" y="108.3">Align beam edge to</text>
<text x="20.4" y="112.8">the outside edge of</text>
<text x="20.4" y="117.4">the foot</text>
<text x="28.5" y="156.8">18&quot; Lag to Ground</text>
<text x="172.5" y="158.7">18&quot; Lag to Ground</text>
<text x="140.1" y="188.6">A</text>
<text x="199.4" y="190.7">Foot Placement</text>
<text x="218.8" y="201.7">7/31/2024</text>
</g>
<g font-size="3.4">
<text x="197.4" y="201.7">SCALE: 1:10</text>
<text x="244.5" y="201.7">SHEET 2 OF 20</text>
</g>
<text font-size="3" x="14" y="213.5">SOLIDWORKS Educational Product. For Instructional Use Only.</text>
<text font-size="2.8" x="199.4" y="195.5">Gordon Hoople</text>
</svg>
